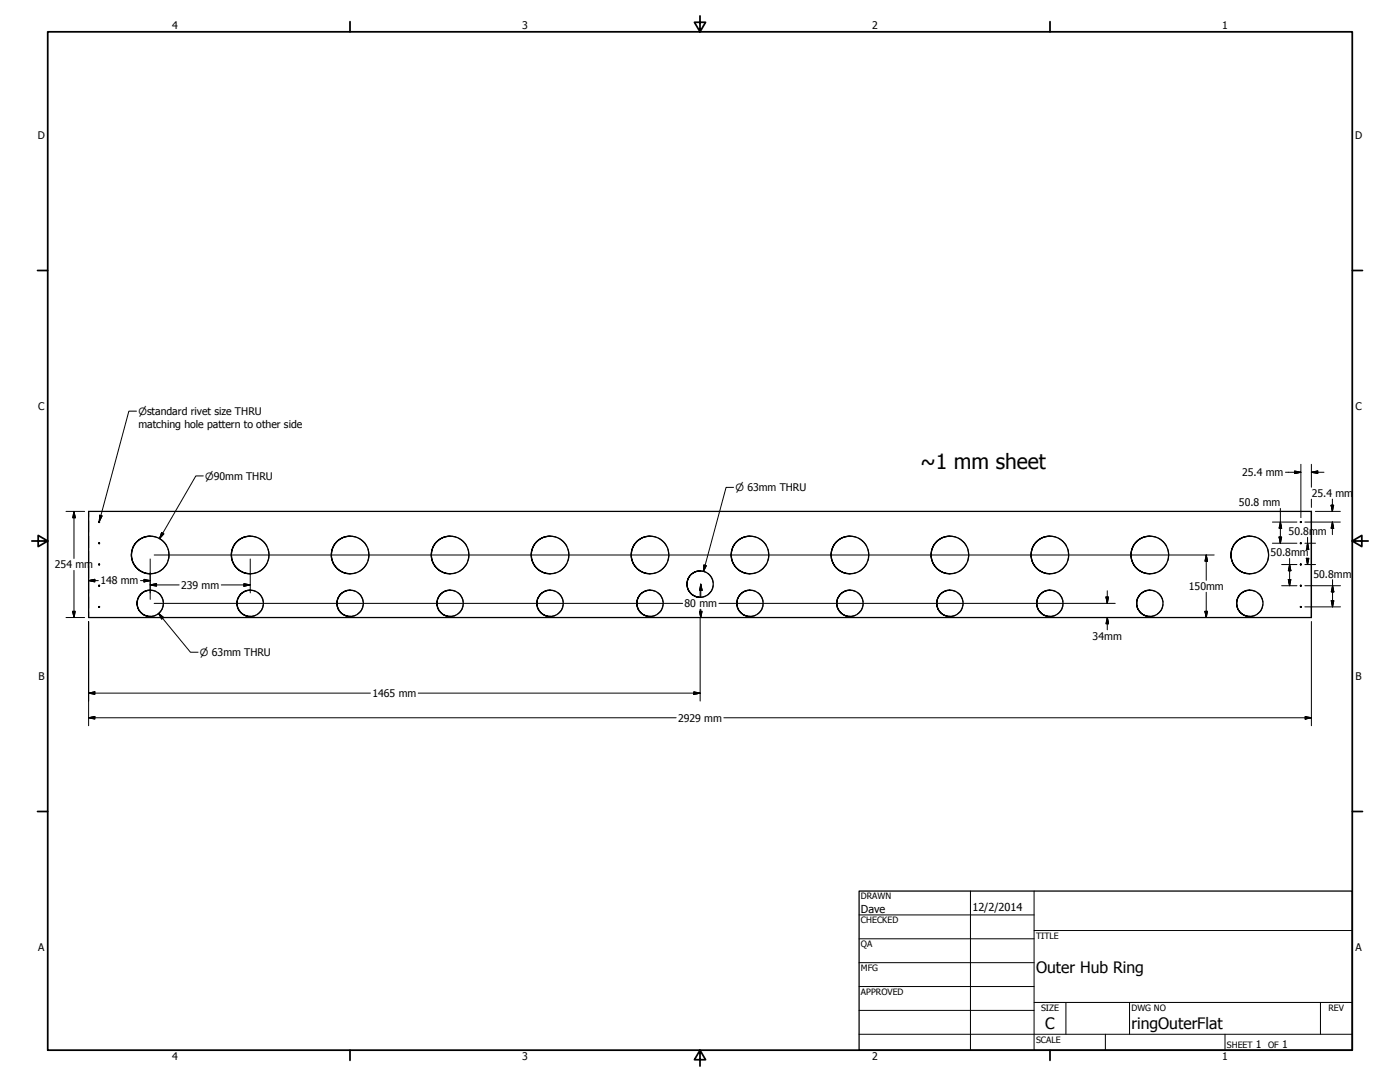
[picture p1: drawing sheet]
<svg xmlns="http://www.w3.org/2000/svg" width="559mm" height="432mm" viewBox="0 0 559 432" stroke-linecap="round" stroke-linejoin="round" font-family="sans-serif">
<!-- layer: Visible (ANSI) -->
<g fill="none" stroke="#000" stroke-width=".51">
<path d="M39.6 216.7v.3M39.6 208.2v.3M59.9 214a7.5 7.5 0 0 0-6.5 11 7.5 7.5 0 0 0 12.8 .7 7.5 7.5 0 0 0-5.2-11.6 7.5 7.5 0 0 0-8.5 6.8 7.5 7.5 0 0 0 7.4 8.1M99.9 214a7.5 7.5 0 0 0-6.6 11 7.5 7.5 0 0 0 12.8 .8 7.5 7.5 0 0 0-5.2-11.7 7.5 7.5 0 0 0-8.5 6.9 7.5 7.5 0 0 0 7.5 8M139.8 214a7.5 7.5 0 0 0-6.6 11 7.5 7.5 0 0 0 12.7 .8 7.5 7.5 0 0 0-5.1-11.7 7.5 7.5 0 0 0-8.5 6.9 7.5 7.5 0 0 0 7.5 8M179.6 214a7.5 7.5 0 0 0-6.5 11 7.5 7.5 0 0 0 12.8 .7 7.5 7.5 0 0 0-5.2-11.6 7.5 7.5 0 0 0-8.5 6.8 7.5 7.5 0 0 0 7.4 8.1M219.6 214a7.5 7.5 0 0 0-6.6 11 7.5 7.5 0 0 0 12.8 .8 7.5 7.5 0 0 0-5.2-11.7 7.5 7.5 0 0 0-8.5 6.9 7.5 7.5 0 0 0 7.5 8M259.5 214a7.5 7.5 0 0 0-6.6 11 7.5 7.5 0 0 0 12.7 .8 7.5 7.5 0 0 0-5.1-11.7 7.5 7.5 0 0 0-8.5 6.9 7.5 7.5 0 0 0 7.5 8M299.3 214a7.5 7.5 0 0 0-6.5 11 7.5 7.5 0 0 0 12.8 .7 7.5 7.5 0 0 0-5.2-11.6 7.5 7.5 0 0 0-8.5 6.8 7.5 7.5 0 0 0 7.4 8.1M339.3 214a7.5 7.5 0 0 0-6.6 11 7.5 7.5 0 0 0 12.8 .8 7.5 7.5 0 0 0-5.2-11.7 7.5 7.5 0 0 0-8.5 6.9 7.5 7.5 0 0 0 7.5 8M379.2 214a7.5 7.5 0 0 0-6.6 11 7.5 7.5 0 0 0 12.7 .8 7.5 7.5 0 0 0-5.1-11.7 7.5 7.5 0 0 0-8.5 6.9 7.5 7.5 0 0 0 7.5 8M419 214a7.5 7.5 0 0 0-6.5 11 7.5 7.5 0 0 0 12.8 .7 7.5 7.5 0 0 0-5.2-11.6 7.5 7.5 0 0 0-8.5 6.8 7.5 7.5 0 0 0 7.4 8.1"/>
<path d="M459 214a7.5 7.5 0 0 0-6.6 11 7.5 7.5 0 0 0 12.8 .8 7.5 7.5 0 0 0-5.2-11.7 7.5 7.5 0 0 0-8.5 6.9 7.5 7.5 0 0 0 7.5 8M498.9 214a7.5 7.5 0 0 0-6.6 11 7.5 7.5 0 0 0 12.7 .8 7.5 7.5 0 0 0-5.1-11.7 7.5 7.5 0 0 0-8.5 6.9 7.5 7.5 0 0 0 7.5 8M519.2 208.2v.3M519.2 216.7v.3M523.4 204.1v42.3M523.4 204.1h-488v42.3h488M39.6 233.6v.3M39.6 225.1v.3M59.9 235.5a5.3 5.3 0 0 0-4.6 7.6 5.3 5.3 0 0 0 8.8 .9 5.3 5.3 0 0 0-2.9-8.4 5.2 5.2 0 0 0-6.5 4.5 5.2 5.2 0 0 0 5.2 5.9M99.9 235.5a5.3 5.3 0 0 0-4.8 7.6 5.3 5.3 0 0 0 8.9 .9 5.3 5.3 0 0 0-3-8.4 5.2 5.2 0 0 0-6.4 4.6 5.2 5.2 0 0 0 5.3 5.8M139.8 235.5a5.3 5.3 0 0 0-4.8 7.6 5.3 5.3 0 0 0 8.9 .9 5.3 5.3 0 0 0-3-8.4 5.2 5.2 0 0 0-6.3 4.6 5.2 5.2 0 0 0 5.2 5.8M179.6 235.5a5.3 5.3 0 0 0-4.6 7.6 5.3 5.3 0 0 0 8.8 .9 5.3 5.3 0 0 0-3-8.4 5.2 5.2 0 0 0-6.4 4.5 5.2 5.2 0 0 0 5.2 5.9"/>
<path d="M219.6 235.5a5.3 5.3 0 0 0-4.8 7.6 5.3 5.3 0 0 0 8.9 .9 5.3 5.3 0 0 0-3-8.4 5.2 5.2 0 0 0-6.4 4.6 5.2 5.2 0 0 0 5.3 5.8M259.5 235.5a5.3 5.3 0 0 0-4.8 7.6 5.3 5.3 0 0 0 8.9 .9 5.3 5.3 0 0 0-3-8.4 5.2 5.2 0 0 0-6.3 4.6 5.2 5.2 0 0 0 5.2 5.8M279.5 227.8a5.3 5.3 0 0 0-4.8 7.6 5.3 5.3 0 0 0 8.9 1 5.3 5.3 0 0 0-3-8.4 5.3 5.3 0 0 0-6.3 4.5 5.3 5.3 0 0 0 5.2 5.9M299.3 235.5a5.3 5.3 0 0 0-4.6 7.6 5.3 5.3 0 0 0 8.8 .9 5.3 5.3 0 0 0-3-8.4 5.2 5.2 0 0 0-6.4 4.5 5.2 5.2 0 0 0 5.2 5.9M339.3 235.5a5.3 5.3 0 0 0-4.8 7.6 5.3 5.3 0 0 0 8.9 .9 5.3 5.3 0 0 0-3-8.4 5.2 5.2 0 0 0-6.4 4.6 5.2 5.2 0 0 0 5.3 5.8M379.2 235.5a5.3 5.3 0 0 0-4.8 7.6 5.3 5.3 0 0 0 8.9 .9 5.3 5.3 0 0 0-3-8.4 5.2 5.2 0 0 0-6.4 4.6 5.2 5.2 0 0 0 5.3 5.8M419 235.5a5.3 5.3 0 0 0-4.6 7.6 5.3 5.3 0 0 0 8.8 .9 5.3 5.3 0 0 0-3-8.4 5.2 5.2 0 0 0-6.4 4.5 5.2 5.2 0 0 0 5.2 5.9M459 235.5a5.3 5.3 0 0 0-4.8 7.6 5.3 5.3 0 0 0 8.9 .9 5.3 5.3 0 0 0-3-8.4 5.2 5.2 0 0 0-6.4 4.6 5.2 5.2 0 0 0 5.3 5.8M498.9 235.5a5.3 5.3 0 0 0-4.8 7.6 5.3 5.3 0 0 0 8.9 .9 5.3 5.3 0 0 0-3-8.4 5.2 5.2 0 0 0-6.4 4.6 5.2 5.2 0 0 0 5.3 5.8M519.2 225.1v.3M519.2 233.6v.3M39.6 242.1v.3"/>
<path d="M519.2 242.1v.3"/>
</g>
<!-- layer: Hidden (ANSI) -->
<g fill="none" stroke="#000" stroke-width=".4">
<path d="M35.4 204.1v2.4M35.4 207.7v4.9M35.4 213.8v4.8M35.4 219.8v4.9M39.6 216.7h.2M39.6 208.2l.2 .1M39.8 216.9l-.2 .1M39.8 208.4l-.2 .1M59.9 214l2.4 .3M63.4 214.8l1.6 1.1 1.6 2.2M67.1 219.1a7.2 7.2 0 0 1 0 4.7M99.9 214l2.3 .3"/>
<path d="M103.3 214.8l1.6 1.1 1.7 2.2M107 219.1a7.2 7.2 0 0 1 0 4.7M139.8 214l2.2 .3M143.1 214.8l1.7 1.1 1.6 2.2M146.9 219.1a7.2 7.2 0 0 1 0 4.7M179.6 214l2.4 .3M183.1 214.8l1.6 1.1 1.6 2.2M186.8 219.1a7.2 7.2 0 0 1 0 4.7M219.6 214l2.3 .3M222.9 214.8l1.7 1.1 1.7 2.2M226.7 219.1a7.2 7.2 0 0 1 0 4.7M259.5 214l2.2 .3"/>
<path d="M262.8 214.8l2.2 1.6 1.1 1.7M266.6 219.1a7.2 7.2 0 0 1 0 4.7M299.3 214l2.4 .3M302.8 214.8l1.6 1.1 1.6 2.2M306.5 219.1a7.2 7.2 0 0 1 0 4.7M339.3 214l2.3 .3M342.6 214.8l1.7 1.1 1.6 2.2M346.4 219.1a7.2 7.2 0 0 1 0 4.7M379.2 214l2.2 .3M382.5 214.8l1.7 1.1 1.6 2.2M386.3 219.1a7.2 7.2 0 0 1 0 4.7M419 214l2.4 .3"/>
<path d="M422.5 214.8l1.6 1.1 1.6 2.2M426.1 219.1a7.2 7.2 0 0 1 0 4.7M459 214l2.3 .3M462.3 214.8l1.7 1.1 1.6 2.2M466.1 219.1a7.2 7.2 0 0 1 0 4.7M498.9 214l2.2 .3M502.2 214.8l1.7 1.1 1.6 2.2M506 219.1a7.2 7.2 0 0 1 0 4.7M519.2 208.2l.2 .1M519.2 216.7h.2M519.4 208.4l-.2 .1M519.4 216.9l-.2 .1"/>
<path d="M35.4 225.9v4.8M35.4 231.9v4.9M35.4 238v4.8M39.6 233.6l.2 .1M39.6 225.1l.2 .1M39.8 233.8l-.2 .1M39.8 225.4h-.2M59.9 235.5l2.2 .5M62.3 228.6l-2.4 .4M63.1 236.5a5.3 5.3 0 0 1 2.1 3.7M66.6 224.9l-1.6 2.1-1.6 1.2M99.9 235.5l2.1 .5"/>
<path d="M102.2 228.6l-2.3 .4M102.9 236.5a5.1 5.1 0 0 1 2.2 3.7M106.6 224.9l-1.7 2.1-1.6 1.2M139.8 235.5l2.1 .5M142 228.6l-2.2 .4M142.8 236.5a5.1 5.1 0 0 1 2.2 3.7M146.4 224.9l-1.1 1.6-2.2 1.7M179.6 235.5l2.2 .5M182 228.6l-2.4 .4M182.8 236.5a5.3 5.3 0 0 1 2 3.7M186.3 224.9l-1.6 2.1-1.6 1.2M219.6 235.5l2.1 .5"/>
<path d="M221.9 228.6l-2.3 .4M222.6 236.5a5.1 5.1 0 0 1 2.2 3.7M226.3 224.9l-1.7 2.1-1.7 1.2M259.5 235.5l2.1 .5M261.7 228.6l-2.2 .4M262.5 236.5a5.1 5.1 0 0 1 2.2 3.7M266.1 224.9l-1.1 1.6-2.2 1.7M279.5 227.8l2.1 .5M281.6 237.9l-2.1 .5M282.5 228.9a5.1 5.1 0 0 1 2.2 3.6M284.7 233.7a5.1 5.1 0 0 1-2.2 3.7M299.3 235.5l2.2 .5"/>
<path d="M301.7 228.6l-2.4 .4M302.5 236.5a5.3 5.3 0 0 1 2 3.7M306 224.9l-1.6 2.1-1.6 1.2M339.3 235.5l2.1 .5M341.6 228.6l-2.3 .4M342.3 236.5a5.1 5.1 0 0 1 2.2 3.7M345.9 224.9l-1.6 2.1-1.7 1.2M379.2 235.5l2.1 .5M381.4 228.6l-2.2 .4M382.2 236.5a5.1 5.1 0 0 1 2.2 3.7M385.8 224.9l-1.6 2.1-1.7 1.2M419 235.5l2.2 .5"/>
<path d="M421.4 228.6l-2.4 .4M422.1 236.5a5.3 5.3 0 0 1 2.1 3.7M425.7 224.9l-1.6 2.1-1.6 1.2M459 235.5l2.1 .5M461.3 228.6l-2.3 .4M462 236.5a5.1 5.1 0 0 1 2.2 3.7M465.6 224.9l-1.6 2.1-1.7 1.2M498.9 235.5l2.1 .5M501.1 228.6l-2.2 .4M501.9 236.5a5.1 5.1 0 0 1 2.2 3.7M505.5 224.9l-1.6 2.1-1.7 1.2M519.2 225.1l.2 .1"/>
<path d="M519.2 233.6l.2 .1M519.4 225.4h-.2M519.4 233.8l-.2 .1M35.4 244v2.4M39.6 242.1h.2M39.8 242.3l-.2 .1M62.1 245.6l-2.2 .4M65.2 241.3a4.7 4.7 0 0 1-2.1 3.7M102 245.6l-2.1 .4M105.1 241.3a5.1 5.1 0 0 1-2.2 3.7M141.9 245.6l-2.1 .4M145 241.3a5.1 5.1 0 0 1-2.2 3.7"/>
<path d="M181.8 245.6l-2.2 .4M184.8 241.3a4.7 4.7 0 0 1-2 3.7M221.7 245.6l-2.1 .4M224.8 241.3a5.1 5.1 0 0 1-2.2 3.7M261.6 245.6l-2.1 .4M264.7 241.3a5.1 5.1 0 0 1-2.2 3.7M301.5 245.6l-2.2 .4M304.5 241.3a4.7 4.7 0 0 1-2 3.7M341.4 245.6l-2.1 .4M344.5 241.3a5.1 5.1 0 0 1-2.2 3.7M381.3 245.6l-2.1 .4M384.4 241.3a5.1 5.1 0 0 1-2.2 3.7"/>
<path d="M421.2 245.6l-2.2 .4M424.2 241.3a4.7 4.7 0 0 1-2.1 3.7M461.1 245.6l-2.1 .4M464.2 241.3a5.1 5.1 0 0 1-2.2 3.7M501 245.6l-2.1 .4M504.1 241.3a5.1 5.1 0 0 1-2.2 3.7M519.2 242.1h.2M519.4 242.3l-.2 .1"/>
</g>
<g fill="#000">
<circle cx="39.6" cy="208.2" r=".19"/>
<circle cx="39.6" cy="216.7" r=".19"/>
<circle cx="39.6" cy="217" r=".19"/>
<circle cx="39.6" cy="208.5" r=".19"/>
<circle cx="59.9" cy="214" r=".19"/>
<circle cx="99.9" cy="214" r=".19"/>
<circle cx="139.8" cy="214" r=".19"/>
<circle cx="179.6" cy="214" r=".19"/>
<circle cx="219.6" cy="214" r=".19"/>
<circle cx="259.5" cy="214" r=".19"/>
<circle cx="299.3" cy="214" r=".19"/>
<circle cx="339.3" cy="214" r=".19"/>
<circle cx="379.2" cy="214" r=".19"/>
<circle cx="419" cy="214" r=".19"/>
<circle cx="459" cy="214" r=".19"/>
<circle cx="498.9" cy="214" r=".19"/>
<circle cx="519.2" cy="208.2" r=".19"/>
<circle cx="519.2" cy="216.7" r=".19"/>
<circle cx="519.2" cy="217" r=".19"/>
<circle cx="519.2" cy="208.5" r=".19"/>
<circle cx="39.6" cy="233.6" r=".19"/>
<circle cx="39.6" cy="233.9" r=".19"/>
<circle cx="39.6" cy="225.1" r=".19"/>
<circle cx="39.6" cy="225.4" r=".19"/>
<circle cx="59.9" cy="235.5" r=".19"/>
<circle cx="59.9" cy="229" r=".19"/>
<circle cx="99.9" cy="235.5" r=".19"/>
<circle cx="99.9" cy="229" r=".19"/>
<circle cx="139.8" cy="229" r=".19"/>
<circle cx="139.8" cy="235.5" r=".19"/>
<circle cx="179.6" cy="229" r=".19"/>
<circle cx="179.6" cy="235.5" r=".19"/>
<circle cx="219.6" cy="235.5" r=".19"/>
<circle cx="219.6" cy="229" r=".19"/>
<circle cx="259.5" cy="235.5" r=".19"/>
<circle cx="259.5" cy="229" r=".19"/>
<circle cx="279.5" cy="238.4" r=".19"/>
<circle cx="279.5" cy="227.8" r=".19"/>
<circle cx="299.3" cy="229" r=".19"/>
<circle cx="299.3" cy="235.5" r=".19"/>
<circle cx="339.3" cy="235.5" r=".19"/>
<circle cx="339.3" cy="229" r=".19"/>
<circle cx="379.2" cy="235.5" r=".19"/>
<circle cx="379.2" cy="229" r=".19"/>
<circle cx="419" cy="229" r=".19"/>
<circle cx="419" cy="235.5" r=".19"/>
<circle cx="459" cy="229" r=".19"/>
<circle cx="459" cy="235.5" r=".19"/>
<circle cx="498.9" cy="235.5" r=".19"/>
<circle cx="498.9" cy="229" r=".19"/>
<circle cx="519.2" cy="225.4" r=".19"/>
<circle cx="519.2" cy="233.9" r=".19"/>
<circle cx="519.2" cy="225.1" r=".19"/>
<circle cx="519.2" cy="233.6" r=".19"/>
<circle cx="39.6" cy="242.1" r=".19"/>
<circle cx="39.6" cy="242.4" r=".19"/>
<circle cx="59.9" cy="246" r=".19"/>
<circle cx="99.9" cy="246" r=".19"/>
<circle cx="139.8" cy="246" r=".19"/>
<circle cx="179.6" cy="246" r=".19"/>
<circle cx="219.6" cy="246" r=".19"/>
<circle cx="259.5" cy="246" r=".19"/>
<circle cx="299.3" cy="246" r=".19"/>
<circle cx="339.3" cy="246" r=".19"/>
<circle cx="379.2" cy="246" r=".19"/>
<circle cx="419" cy="246" r=".19"/>
<circle cx="459" cy="246" r=".19"/>
<circle cx="498.9" cy="246" r=".19"/>
<circle cx="519.2" cy="242.1" r=".19"/>
<circle cx="519.2" cy="242.4" r=".19"/>
</g>
<!-- layer: Border (ANSI) -->
<g fill="none" stroke="#000" stroke-width=".7">
<path d="M19 12.7h520.8v406.4h-520.8zM139.7 8.6v4.1M279.4 6.3v6.4l-2.2-3.8h4.4l-2.2 3.8M419.1 8.6v4.1M15 107.9h4M539.8 107.9h4M12.7 215.9h6.3l-3.8-2.2v4.4l3.8-2.2M539.8 215.9l3.8 2.2v-4.4l-3.8 2.2h6.3M15 323.8h4M539.8 323.8h4M139.7 419.1v4.1M279.4 419.1l2.2 3.8h-4.4l2.2-3.8v6.3"/>
<path d="M419.1 419.1v4.1"/>
</g>
<!-- layer: Title (ANSI) -->
<g fill="none" stroke="#000" stroke-width=".4">
<path d="M387.3 355.6v63.5M412.7 355.6v63.5M342.9 365.1h69.8M342.9 374.6h69.8M412.7 371.3h127.1M342.9 384.2h69.8M342.9 393.7h69.8M342.9 412.7h196.9M342.9 403.2h69.8M412.7 400h127.1M425.4 400v12.7M441.2 412.7v6.4"/>
<path d="M450.8 400v12.7M488.9 412.7v6.4M527 400v12.7"/>
</g>
<path d="M342.9 355.6h196.9v63.5h-196.9z" fill="none" stroke="#000" stroke-width=".51"/>
<!-- layer: Symbol (ANSI) -->
<path d="M54.5 164.1h-3.1l-11.8 44.1M81.2 189.9h-3l-14.5 25M292.8 194.5h-3l-9 33.5M39.8 205.6l1 .3-1.2 2.3zM64.5 212.5l.9 .5-1.7 1.9zM281 225.5l.9 .2-1.1 2.3zM63.3 244.8l2 1.6-.8 .7zM63.3 244.8l12.7 15.5h3.1" fill="none" stroke="#000" stroke-width=".4"/>
<path d="M39.8 205.6l-.2 2.6zM39.8 205.6l1 .3-1.2 2.3zM64.5 212.5l-.8 2.4zM64.5 212.5l.9 .5-1.7 1.9zM281 225.5l-.2 2.5zM281 225.5l.9 .2-1.1 2.3zM63.3 244.8l2 1.6zM63.3 244.8l2 1.6-.8 .7z" fill="#000" stroke="#000" stroke-width=".4"/>
<!-- layer: Dimension (ANSI) -->
<g fill="none" stroke="#000" stroke-width=".4">
<path d="M513.1 188.5h6.1M516.7 188l2.5 .5-2.5 .5zM519.2 185.3v21.3M523.4 188.5l2.6-.5v1zM523.4 185.3v9.1M523.4 199.2v3.3M523.4 188.5h5M531.8 199.2v4.9M26.4 204.1h7.4M29.5 204.1l.5 2.5h-1zM29.5 204.1v18.8M507.9 208.3h9.8"/>
<path d="M507.9 216.8h9.8M510.5 214.3h1.1l-.6 2.5zM511 208.3l.6 2.5h-1.1zM511 202.9v13.9M520.8 208.3h14.2M520.8 216.8h4.3M521.7 218.1l.2-1.3 .3 1.3M521.9 214.4v3.7M525 204.1h10M531.3 201.6h1l-.5 2.5zM531.8 208.3l.5 2.5h-1zM531.8 208.3v5.1"/>
<path d="M29.5 227.6v18.8M35.4 231.7l2.4-.5v1zM35.4 231.7h3.8M56.1 231.7h3.8M57.5 231.2l2.4 .5-2.4 .5zM59.9 233.4l2.6-.5v1zM59.9 223.1v16.1M59.9 233.4h11.6M61.5 221.5h423.1M88.3 233.4h11.6M97.3 232.9l2.6 .5-2.6 .5zM99.9 223.1v13.5"/>
<path d="M279.5 235.5v2.9M279.7 233.1l.5 2.5h-1zM279.7 233.1v5.3M441.5 238.3h1l-.5 2.5zM442 235.8v5M481.5 221.5l.5 2.5h-1.1zM481.5 221.5v10.1M481.5 236.3v10.1M511.6 225.3h6.1M511.6 233.7h6.1M514.2 231.3h1l-.5 2.4zM514.7 225.3l.5 2.5h-1z"/>
<path d="M514.7 222.9v10.8M520.8 225.3h4.3M520.8 233.7h14.3M521.5 222.9l.4 2.4v-2.4M522.4 222.9l-.5 2.4M531.4 239.7h1l-.5 2.5zM531.9 233.7l.5 2.5h-1zM531.9 231.3v10.9M26.4 246.4h7.4M29 244h1l-.5 2.4zM35.4 248v41.6M61.5 240.8h211"/>
<path d="M279.2 244h1l-.5 2.4zM279.5 243.1v.9M279.5 246.3v33.5M279.7 243.1v3.3M287 240.8h158.1M442 246.4l.5 2.5h-1zM442 246.4v4.9M480.9 244h1.1l-.5 2.4zM520.8 242.2h14.3M523.4 248v41.6M35.4 276.6l2.4-.5v1zM35.4 276.6h112.4"/>
<path d="M166.9 276.6h112.6M276.9 276.1l2.6 .5-2.6 .5zM35.4 286.4l2.4-.5v1.1zM35.4 286.4h234.5M288.9 286.4h234.5M521 285.9l2.4 .5-2.4 .6z"/>
</g>
<g fill="#000" stroke="#000" stroke-width=".4">
<path d="M516.7 189l2.5-.5zM516.7 188l2.5 .5-2.5 .5zM523.4 188.5l2.6-.5zM523.4 188.5l2.6-.5v1zM29.5 204.1l.5 2.5zM29.5 204.1l.5 2.5h-1zM510.5 214.3l.5 2.5zM510.5 214.3h1.1l-.6 2.5zM511 208.3l.6 2.5zM511 208.3l.6 2.5h-1.1zM521.9 216.8l.5 2.5zM521.9 216.8l.5 2.5h-1z"/>
<path d="M531.3 201.6l.5 2.5zM531.3 201.6h1l-.5 2.5zM531.8 208.3l.5 2.5zM531.8 208.3l.5 2.5h-1zM35.4 231.7l2.4-.5zM35.4 231.7l2.4-.5v1zM57.5 232.2l2.4-.5zM57.5 231.2l2.4 .5-2.4 .5zM59.9 233.4l2.6-.5zM59.9 233.4l2.6-.5v1zM97.3 233.9l2.6-.5zM97.3 232.9l2.6 .5-2.6 .5z"/>
<path d="M279.7 233.1l.5 2.5zM279.7 233.1l.5 2.5h-1zM441.5 238.3l.5 2.5zM441.5 238.3h1l-.5 2.5zM481.5 221.5l.5 2.5zM481.5 221.5l.5 2.5h-1.1zM514.2 231.3l.5 2.4zM514.2 231.3h1l-.5 2.4zM514.7 225.3l.5 2.5zM514.7 225.3l.5 2.5h-1zM521.4 222.8l.5 2.5zM521.4 222.8h1l-.5 2.5z"/>
<path d="M531.4 239.7l.5 2.5zM531.4 239.7h1l-.5 2.5zM531.9 233.7l.5 2.5zM531.9 233.7l.5 2.5h-1zM29 244l.5 2.4zM29 244h1l-.5 2.4zM279.2 244l.5 2.4zM279.2 244h1l-.5 2.4zM442 246.4l.5 2.5zM442 246.4l.5 2.5h-1zM480.9 244l.6 2.4zM480.9 244h1.1l-.5 2.4z"/>
<path d="M35.4 276.6l2.4-.5zM35.4 276.6l2.4-.5v1zM276.9 277.1l2.6-.5zM276.9 276.1l2.6 .5-2.6 .5zM35.4 286.4l2.4-.5zM35.4 286.4l2.4-.5v1.1zM521 287l2.4-.6zM521 285.9l2.4 .5-2.4 .6z"/>
</g>
<text font-size="8.4" x="367.4" y="187.1">~1 mm sheet</text>
<g font-size="6.3">
<text x="413.5" y="388.5">Outer Hub Ring</text>
<text x="417.2" y="410.6">C</text>
<text x="451.6" y="410.7">ringOuterFlat</text>
</g>
<g font-size="4.4">
<text x="343.7" y="364.3">Dave</text>
<text x="388.1" y="363.7">12/2/2014</text>
</g>
<g font-size="4.2">
<text x="68.7" y="11.7">4</text>
<text x="208.4" y="11.7">3</text>
<text x="348.1" y="11.7">2</text>
<text x="487.8" y="11.7">1</text>
<text x="15.1" y="55.5">D</text>
<text x="540.9" y="55.5">D</text>
<text x="15.2" y="163.4">C</text>
<text x="541" y="163.4">C</text>
<text x="55.2" y="170.9">matching hole pattern to other side</text>
<text x="495.8" y="190">25.4 mm</text>
<text x="494.5" y="202.1">50.8 mm</text>
<text x="523.6" y="198.4">25.4 mm</text>
<text x="514.3" y="213.6">50.8mm</text>
<text x="507.2" y="222">50.8mm</text>
<text x="21.9" y="226.8">254 mm</text>
<text x="40.1" y="233.2">148 mm</text>
<text x="524.3" y="230.5">50.8mm</text>
<text x="72.3" y="234.9">239 mm</text>
<text x="474.5" y="235.5">150mm</text>
<text x="273.2" y="242.3">80 mm</text>
<text x="436.1" y="255.3">34mm</text>
<text x="15.3" y="271.4">B</text>
<text x="541.1" y="271.4">B</text>
<text x="148.7" y="278.1">1465 mm</text>
<text x="270.6" y="288">2929 mm</text>
<text x="15.2" y="379.3">A</text>
<text x="541" y="379.3">A</text>
<text x="501.3" y="418.3">1</text>
<text x="511.8" y="418.3">1</text>
<text x="68.7" y="423.2">4</text>
<text x="208.4" y="423.2">3</text>
<text x="348.1" y="423.2">2</text>
<text x="487.8" y="423.2">1</text>
</g>
<g font-size="4">
<text x="55.2" y="165.6">⌀standard rivet size THRU</text>
<text x="81.9" y="191.5">⌀90mm THRU</text>
<text x="293.6" y="196">⌀ 63mm THRU</text>
<text x="79.8" y="261.8">⌀ 63mm THRU</text>
</g>
<g font-size="3.5">
<text x="343.7" y="358.9">DRAWN</text>
<text x="343.7" y="368.5">CHECKED</text>
<text x="413.5" y="374.6">TITLE</text>
<text x="343.7" y="378">QA</text>
<text x="343.7" y="387.5">MFG</text>
<text x="343.7" y="397.1">APPROVED</text>
<text x="415.5" y="403.4">SIZE</text>
<text x="451.6" y="403.4">DWG NO</text>
<text x="530.3" y="403.4">REV</text>
<text x="413.5" y="416.1">SCALE</text>
<text x="489.7" y="418.3">SHEET</text>
<text x="506.2" y="418.3">OF</text>
</g>
</svg>
